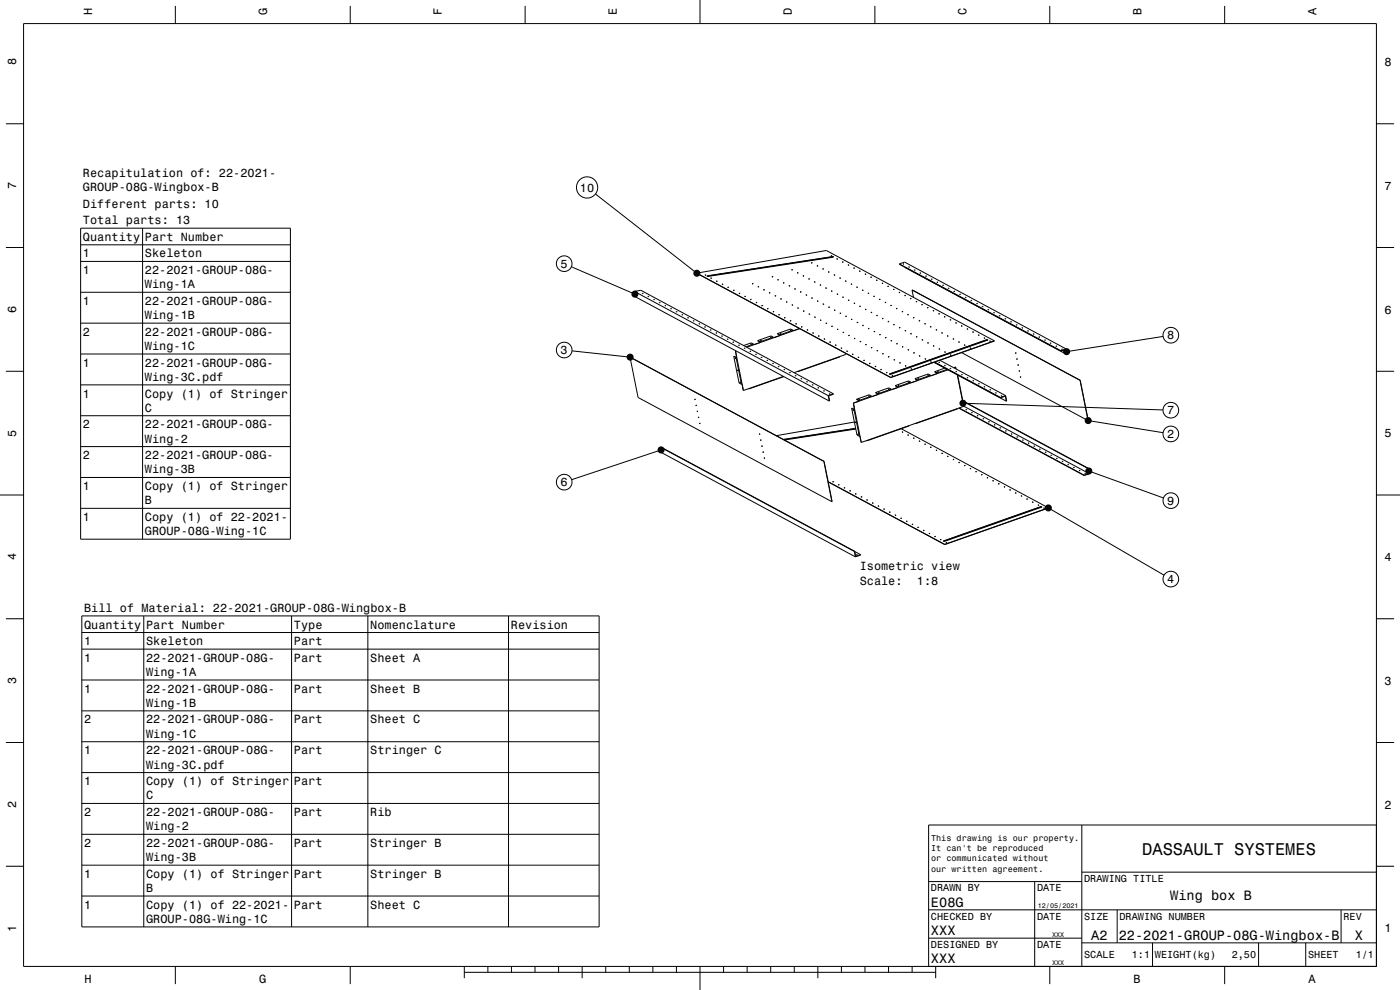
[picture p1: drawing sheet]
<svg xmlns="http://www.w3.org/2000/svg" width="594mm" height="420mm" viewBox="0 0 594 420" stroke-linecap="round" stroke-linejoin="round" font-family="sans-serif">
<g fill="none" stroke="#000" stroke-width=".42">
<path d="M10 10h574v400h-574zM74.4 2.5v7.5M148.6 2.5v7.5M222.8 2.5v7.5M297 0v10M371.2 2.5v7.5M445.4 2.5v7.5M519.6 2.5v7.5M2.5 52.5h7.5M584 52.5h7.5M34.2 96.8h89v131.9h-89zM60.5 96.8v131.9"/>
<path d="M252.6 82.3l43.1 33.6M2.5 105h7.5M34.2 103.9h89M34.2 110.9h89M242.4 113.2l27 11.6M295.7 115.9l54.9-9.6 71.3 38.3M295.7 115.9l82.2 44.3M299.2 116.7h.3zM299.5 116.7l-.3 .1M300.1 117l53.5-8.2v.3l-53.6 8.2M300.1 117l-.1 .3M300.1 117v.1"/>
<path d="M300.1 117.1v.2M301.6 118h.3zM301.9 118l-.3 .1M304 119.3h.3zM304.3 119.3l-.3 .1M327.6 117.4h.3zM327.9 117.4l-.3 .1M329.9 118.7h.4zM330.3 118.7l-.3 .1M332.4 120h.3zM335.9 114.4h.4zM336.2 114.5h-.3"/>
<path d="M338.3 115.8l.4-.1zM338.6 115.8h-.3M340.7 117h.4zM341 117.1h-.3M343.1 118.3h.4zM343.4 118.4h-.3M344.3 111.5h.3zM344.6 111.5l-.3 .1M345.5 119.6h.4zM345.8 119.6l-.3 .1M346.7 112.8h.3zM349.1 114.1h.3z"/>
<path d="M349.4 114.1l-.3 .1M351.5 115.4h.3zM351.8 115.4l-.3 .1M352.6 108.5h.4zM352.9 108.6h-.3M353.6 108.9l-53.5 8.2M353.9 116.7l.3-.1zM354.2 116.7l-.3 .1M355 109.8h.4zM355.3 109.9h-.3M356.6 118l-.3 .1M356.6 117.9l-.4 .1"/>
<path d="M357.4 111.2l.4-.1zM357.7 111.2h-.2M358.6 119.3l.4-.1zM359 119.3h-.3M359.9 112.4h.3zM360.1 112.5h-.2M362.5 113.8h-.2M362.6 113.7l-.4 .1M364.7 115h.3zM364.9 115.1h-.2M367.1 116.3h.3zM367.4 116.3l-.3 .1"/>
<path d="M369.5 117.6h.3zM369.8 117.6l-.3 .1M371.8 118.9h.4zM372.2 118.9l-.3 .1M381.6 112l2.2-.8 68.5 36.8M381.6 112l68.5 36.8M381.6 112l71 38.4M383.1 112l.4-.1zM384.1 113.4v.1M385.5 113.3l.4-.1zM387.9 114.6l.4-.1zM390.3 115.9l.4-.1z"/>
<path d="M392.7 117.2l.4-.1zM395.1 118.5l.4-.1zM397.5 119.8l.4-.1zM584 105h7.5M34.2 124h89M34.2 137.1h89M269.2 123.6l82.2 44.2M269.2 123.6l.4 2.3 82.2 44.2M269.2 123.6l2.7-.4 81.7 43.9M272.5 124.5h.4zM274.9 125.8l.4-.1zM277.3 127.1l.4-.1z"/>
<path d="M279.7 128.4l.4-.1zM282.1 129.7l.4-.1zM284.5 131l.4-.1zM286.9 132.3l.4-.1zM289.3 133.6l.4-.1zM291.7 134.9l.4-.1zM294.1 136.2l.4-.1zM296.5 137.4h.4zM298.9 138.7h.4zM306.4 120.6h.3zM306.7 120.6l-.3 .1M308.8 121.9l.3-.1z"/>
<path d="M309.1 121.9l-.3 .1M311.2 123.2l.3-.1zM311.5 123.2l-.3 .1M313.6 124.4h.3zM313.9 124.5h-.3M316 125.7h.3zM316.3 125.8h-.3M318.4 127h.3zM318.7 127.1h-.3M319.2 120.3h.3zM320.8 128.3h.3zM321.1 128.4h-.3"/>
<path d="M321.6 121.6h.4zM321.9 121.7h-.3M323.5 129.7h-.3M323.5 129.6l-.3 .1M324 122.9h.4zM324.3 123h-.3M325.6 131l.4-.1zM325.9 131h-.3M326.4 124.2h.4zM326.7 124.2l-.3 .1M328 132.2h.4zM328.8 125.5h.4z"/>
<path d="M329.1 125.5l-.3 .1M330.4 133.5h.4zM330.7 133.5l-.3 .1M331.2 126.9l.4-.1zM331.5 126.8l-.3 .1M332.7 120l-.3 .1M332.8 134.8h.4zM333.1 134.8l-.3 .1M333.6 128.1h.4zM333.9 128.1l-.3 .1M334.8 121.3l.3-.1zM335.1 121.3l-.3 .1"/>
<path d="M335.2 136.1h.4zM335.5 136.1l-.3 .1M336 129.4h.4zM336.3 129.4l-.3 .1M337.2 122.5h.3zM337.5 122.6l-.3 .1M337.9 137.4l-.3 .1M338 137.4h-.4M338.4 130.7h.4zM338.7 130.7l-.3 .1M339.2 139.4l-2.6 1-.1-.3M339.3 139.4l-22.4 7.9"/>
<path d="M339.5 123.9l.4-.1zM339.9 123.9h-.3M340 138.7l.4-.1zM340.3 138.7l-.3 .1M341.1 132l-.3 .1M341.2 131.9l-.4 .1M342 125.1h.3zM342.3 125.2h-.3M342.4 139.9h.4zM342.7 140l-.3 .1M343.2 133.3l.4-.1zM343.5 133.3l-.3 .1"/>
<path d="M344.4 126.4h.3zM344.7 126.5h-.3M345.7 134.5h.3zM345.9 134.6h-.2M346.8 127.7h.3zM347.1 127.8h-.3M347.9 120.9h.4zM348.1 135.8h.3zM348.2 120.9l-.3 .1M348.3 135.9h-.2M349.2 129h.3zM349.5 129.1h-.3"/>
<path d="M350.3 122.3l.4-.1zM350.5 137.1h.3zM350.6 122.2l-.2 .1M350.7 137.2h-.2M351.5 130.4l.4-.1zM351.9 130.3l-.3 .1M352.8 123.5h.3zM352.8 138.5l.4-.1zM353 123.5l-.2 .1M353.1 138.5h-.2M353.9 131.7l.4-.1zM354.3 131.6l-.3 .1"/>
<path d="M355.2 124.8h.3zM355.2 139.8l.4-.1zM355.4 124.8l-.2 .1M355.6 139.8h-.3M356.4 132.9h.3zM356.7 132.9l-.3 .1M357.6 126.1h.3zM357.8 126.1l-.2 .1M358.8 134.2h.3zM359.1 134.2l-.3 .1M360 127.4l.3-.1zM360.2 127.4l-.2 .1"/>
<path d="M361 120.6l.4-.1zM361.2 135.5h.3zM362.4 128.6h.3zM362.7 128.7h-.3M363.5 121.8h.3zM363.6 136.8h.4zM363.8 121.9h-.3M363.9 136.8l-.3 .1M364.8 129.9h.3zM365.1 130h-.3M365.9 123.1h.3zM366 138.1l.4-.1z"/>
<path d="M366.2 123.2h-.3M366.3 138.1l-.3 .1M367.2 131.2h.3zM367.5 131.3h-.3M368.4 139.3h.4zM368.6 124.5h-.3M368.6 124.4l-.3 .1M368.7 139.4h-.3M369.6 132.5h.3zM369.9 132.6h-.3M370.7 125.7h.4zM371 125.7l-.3 .1"/>
<path d="M372 133.8h.3zM372.3 133.9h-.3M373.1 127h.4zM373.4 127l-.3 .1M374.3 120.2h.3zM374.4 135.1h.3zM374.6 120.2l-.3 .1M374.7 135.2h-.3M375.5 128.3h.4zM375.8 128.3l-.3 .1M376.7 121.5h.3zM377 121.5l-.3 .1"/>
<path d="M377.1 136.4l-.3 .1M377.1 136.4l-.4 .1M377.9 129.6h.4zM378.2 129.6l-.3 .1M379.1 122.8l.3-.1zM379.2 137.7h.3zM379.4 122.8l-.3 .1M379.5 137.7l-.3 .1M380.3 130.9h.4zM380.6 130.9l-.3 .1M381.4 124.1l.4-.1zM381.6 139h.3z"/>
<path d="M381.9 139l-.3 .1M383 132.2l-.3 .1M383.1 132.2h-.4M383.9 125.3h.3zM384.2 125.4h-.3M385.1 133.5l.4-.1zM385.4 133.5l-.3 .1M386.3 126.6h.3zM386.6 126.7h-.3M387 123l71.3 38.3M387 123l.6 3.2M387 123l71.2 38.4"/>
<path d="M387.5 134.7h.4zM387.8 134.8h-.3M388.7 127.9h.3zM389 128h-.3M389.9 136h.4zM390.2 136.1h-.3M391.1 129.2h.3zM391.4 129.3h-.3M392.4 137.3h.3zM392.6 137.4h-.2M393.5 130.5h.3zM393.8 130.6h-.3"/>
<path d="M394.8 138.6h.3zM395 138.7h-.2M395.9 131.8h.3zM396.2 131.8l-.3 .1M397.4 140h-.2M397.5 139.9l-.4 .1M398.3 133.1h.3zM398.6 133.1l-.3 .1M399.9 121.1l.4-.1zM400.7 134.4h.3zM401 134.4l-.3 .1M402.3 122.4l.4-.1z"/>
<path d="M403.1 135.7h.3zM403.4 135.7l-.3 .1M404.7 123.6h.4zM405.5 137h.3zM405.8 137l-.3 .1M407.1 124.9h.4zM407.9 138.3h.3zM408.2 138.3l-.3 .1M409.5 126.2l.4-.1zM410.3 139.6l.4-.1zM410.6 139.6l-.3 .1M411.9 127.5l.4-.1z"/>
<path d="M414.3 128.8l.4-.1zM416.8 130.1l.3-.1zM419.2 131.4l.3-.1zM421.6 132.7l.4-.1zM424 134l.4-.1zM426.4 135.3l.4-.1zM428.8 136.6l.4-.1zM431.2 137.9l.4-.1zM433.6 139.1h.4zM2.5 157.5h7.5M34.2 150.2h89M242.7 148.9l24.6 2.6"/>
<path d="M267.3 151.5l3.4 17.1 82.3 44.2M267.3 151.5l82.3 44.2M301.4 140h.3zM303.8 141.3l.3-.1zM306.2 142.6l.3-.1zM308.6 143.9l.4-.1zM311 145.2l.4-.1zM311.3 151.2l1 .5M311.3 151.2l2.3 11.3 1 .5M311.3 151.2l1.3 .5M311.9 152l.2 .3M312 151.9v.1"/>
<path d="M312 152l.1 .2M312 152h-.1M312 149h.1M312 149l.6 2.7M312.1 149l3.3 16.7M312.3 151.7l2.3 11.3M312.3 148.9l-.3 .1M312.6 151.7h.1M312.6 151.7h-.3M312.9 157.1l.2 .2M313 157h.1M313 157l.1 .3"/>
<path d="M313 157l-.1 .1M313.4 146.5l.4-.1zM315.8 147.8l.4-.1zM318.2 149.1l.4-.1zM318.8 146h-.2M318.9 145.9l-.4 .1M319.7 146l.2 .3M319.7 146l-1-.5-3.2 1.1M319.7 146l-3.2 1.1M320.6 150.4l.4-.1zM321.5 144.5l1.1 .8-.1-.3M321.5 144.5l1 .5"/>
<path d="M322.7 144.5h.4zM322.9 144.5l-.2 .1M323 151.7l.4-.1zM323 144.5h-.1M325.4 153l.4-.1zM326.9 143h.3zM327.2 143l-.3 .1M327.8 154.2h.4zM328.1 143.1l-5.6 1.9M328.1 143.1l-1-.6-5.6 2M329.8 141.5l1.1 .8M329.8 141.5l1 .6"/>
<path d="M330.2 155.5h.4zM330.8 142.1l.2 .2M330.9 142.3l-2.7 1-.1-.2M330.9 142.3h.1M331 141.5h.4zM331.4 141.6h-.3M332.4 159.7l-17 6M332.6 159.8l-14.8 5.2M332.6 156.8h.4zM335 158.1l.4-.1zM335.2 140.1l.4-.1zM335.6 140.1l-.3 .1"/>
<path d="M336.5 140.1l-5.7 2M336.5 140.1l-1-.5-5.7 1.9M337.4 159.4l.4-.1zM338.3 157.6l.1 .1M338.4 157.6h.1M338.4 157.7h.1M338.5 157.6h-.1M338.5 157.5v.2M338.5 157.5l-1.6 .6M344.8 141.2h.4zM345.1 141.3h-.3M347.3 142.5h.3z"/>
<path d="M347.5 142.6h-.3M349.6 143.9l.4-.1zM349.9 143.9h-.2M352.1 145.1h.3zM352.3 145.2h-.2M354.5 146.4h.3zM354.7 146.5h-.2M356.4 151.2l-17.9 6.5M356.4 151.2l-17.9 6.3M356.9 147.7h.3zM357.1 147.7l-.2 .1M357.7 141h.3z"/>
<path d="M358 141l-.3 .1M358.7 149.9l.1 .5-2.4 .8M359.2 149.1l.4-.1zM359.6 149l-.3 .1M360.1 142.3h.3zM360.4 142.3l-.3 .1M361.7 150.3h.3zM362 150.3l-.3 .1M362.5 143.6h.3zM362.8 143.6l-.3 .1M364.4 151.6l-.3 .1M364.4 151.6h-.4"/>
<path d="M364.8 144.9h.4zM365.2 144.9l-.3 .1M366.5 152.9h.3zM366.8 152.9l-.3 .1M367.3 146.2h.3zM367.6 146.2l-.3 .1M368.9 154.2l.3-.1zM369.2 154.2l-.3 .1M369.7 147.5l.3-.1zM370 147.5l-.3 .1M370.8 140.6h.4zM371.1 140.7h-.3"/>
<path d="M371.3 155.5l.3-.1zM371.6 155.5l-.3 .1M372.1 148.8l.3-.1zM372.4 148.8l-.3 .1M373.2 141.9h.4zM373.5 142h-.3M373.7 156.7h.3zM374 156.8h-.3M374.5 150h.3zM374.8 150.1h-.3M375.6 143.3l.4-.1zM375.9 143.3h-.3"/>
<path d="M376.1 158h.3zM376.4 158.1h-.3M376.9 151.3h.3zM377.2 151.4h-.3M377.3 158.7l41.5-14.7 .4 .2-41.5 14.7zM378 144.5h.4zM378.3 144.6h-.3M378.5 159.3h.3zM378.8 159.4h-.3M379.3 152.6h.3zM379.6 152.7h-.3M380.4 145.8h.4z"/>
<path d="M380.7 145.9h-.3M381.7 153.9h.3zM382 154h-.3M382.8 147.1h.4zM383.1 147.1l-.3 .1M384 140.3h.3zM384.1 155.2h.3zM384.3 140.3l-.3 .1M384.4 155.3h-.3M385.3 148.4h.3zM385.5 148.4l-.2 .1M386.4 141.6h.3z"/>
<path d="M386.5 156.5h.3zM386.7 141.6l-.3 .1M386.8 156.5l-.3 .1M387.7 149.7h.3zM387.9 149.7l-.2 .1M388.8 142.9h.3zM389.1 142.9l-.3 .1M390.1 151h.3zM390.3 151l-.2 .1M391.5 144.2l-.3 .1M391.5 144.1l-.4 .1M392.5 152.3h.3z"/>
<path d="M392.7 152.3l-.2 .1M393.6 159.2l.4-.1zM393.6 145.4h.3zM393.9 145.5h-.3M393.9 159.2h-.3M394.5 152.7l.2 .2M394.6 152.7l.2 .1M394.7 152.6l.3 .2M394.8 159.2l.2 .3M394.8 159.2l-5.6 2M394.8 159.2l-1-.5-5.6 1.9M394.9 153.6l.3-.1z"/>
<path d="M395.1 153.6l-.2 .1M396 146.7h.3zM396 152.4h.1M396.1 152.4h-.1M396.3 153.7l30.7 16.5M396.4 153.7l28.1 15.1M396.6 153.6l27.9 15M396.6 157.7v.1M396.6 157.7l1 .5M396.6 157.8l1.1 .7M396.9 151.9l.3 .1M397.6 158.2l.1 .3"/>
<path d="M397.7 158.5h.1M397.7 158.5l-2.7 .9M397.8 157.7h.3zM398.1 157.7l-.3 .1M398.3 153.8l.4-.1zM398.4 148h.3zM398.7 148.1h-.3M398.8 152.8l27.9 15M399.6 141.2h.3zM399.8 141.3h-.2M400.7 155.1l.4-.1zM400.8 149.3h.3z"/>
<path d="M400.9 156.2l-4.3 1.5M401.1 149.4h-.3M401.9 156.7l-4.3 1.5M402 142.5h.3zM402.2 156.9l-40.1 14.1M402.3 142.5l-.3 .1M403.1 156.4l.4-.1zM403.2 150.6h.3zM403.5 150.7h-.3M404.4 143.8h.3zM404.7 143.8l-.3 .1M405.5 155.7h.1"/>
<path d="M405.5 155.7l-.9 .3M405.5 155.7l.2 .9M405.5 157.7l.4-.1zM406.1 148.6l.3 .2M406.2 159l2.1 10.7M406.3 159.1l2 10.6M406.8 145.1h.3zM407.1 145.1l-.3 .1M407.9 159l.4-.1zM408 149.6l53.7 28.8M409.2 146.4h.3zM409.5 146.4l-.3 .1"/>
<path d="M411.6 147.7h.3zM411.9 147.7l-.3 .1M412.7 140.8h.4zM413 140.9h-.3M415.1 142.1h.4zM415.4 142.2h-.3M417.5 143.5l.4-.1zM417.8 143.5h-.3M418.8 144l.1 .1M418.9 144.1l-41.5 14.6M418.9 144.1l.2 .2M419.9 144.7h.4z"/>
<path d="M420.2 144.8h-.3M421.9 144.6l-44 15.6M430.9 149.6l.1 .4zM431 149.6l.1 .3M431.4 152.1l.1 .4zM431.5 152.2l.1 .3M431.9 154.7l.2 .4zM432 154.7l.1 .3M432.4 157.2l.2 .4zM432.5 157.3l.1 .2M432.9 159.8l.2 .3zM433 159.8l.1 .3"/>
<path d="M436 140.4h.4zM438.4 141.7h.4zM440.8 143l.4-.1zM443.2 144.3l.4-.1zM445.6 145.6l.4-.1zM448 146.9l.4-.1zM450.1 148.8l2.1-.5 .4 2.1M450.4 148.2l.4-.1zM452.3 148l-2.2 .8M452.3 148l.3 2.4M493.5 142.7l-40.9 6.5M584 157.5h7.5"/>
<path d="M34.2 163.3h89M34.2 176.4h89M294.8 169.2l.1 .4zM294.9 169.3l.1 .3M295.3 171.8l.1 .4zM295.4 171.8l.1 .3M295.8 174.5l.1 .2M295.8 174.3l.1 .4M295.8 174.3v.2M295.9 174.4h.1M295.9 174.4l.1 .3M296.3 176.9l.2 .4"/>
<path d="M296.4 176.9l.1 .3M296.8 179.4l.2 .4zM296.9 179.5l.1 .2M314 162l.1 .4zM314 162l.1 .3M314.8 163l.6 2.7M314.9 163h-.3M317.7 164.9l.1 .1M317.8 164.9h.1M317.9 164.8l-.1 .2M339.8 160.7l.4-.1zM342.2 162l.4-.1z"/>
<path d="M344.6 163.3l.4-.1zM347 164.6l.4-.1zM349.4 165.9l.4-.1zM351.4 167.8l.4 2.3M351.8 167.2l.4-.1zM353.6 167.1l-2.2 .7M353.6 167.1l-2 .9 .2 2.1M361.3 173.2l1.3 .5h-.3M361.3 173.2l1 .5M361.3 173.2l2.3 11.3 1 .6M361.9 173.9l.2 .4zM362 173.9v.1"/>
<path d="M362 174l.1 .2M362 174h-.1M362.1 171h.1M362.1 171l3.3 16.7M362.3 173.7l2.3 11.4M362.5 179l-33.1 5.8M362.9 179l.2 .4-.2-.3M362.9 179v.1M363 179v.1M363 179.1l.1 .2M363 179.1h-.1M363.4 169.4l1.1 .7"/>
<path d="M363.4 169.4l1 .5M364.4 169.4h.3zM364.4 169.9l.2 .3M364.5 170.1l.1 .1M364.7 169.5l-.3 .1M368.5 168h.4zM368.9 168l-.3 .1M369.8 168l.1 .3M369.8 168l-1-.5-5.4 1.9M369.8 168l-5.4 1.9M371.5 166.5l1.1 .8M371.5 166.5l1 .6"/>
<path d="M372.5 167.1l.1 .2M372.6 167.3l-2.7 1M372.6 167.3h.1M372.7 166.5h.4zM373 166.5l-.3 .1M376.9 165.1l.3-.1zM377.2 165.1h-.3M378.1 165.1l.1 .2M378.1 165.1l-5.6 2M378.1 165.1l-1-.6-5.6 2M379.9 163.6v.1M379.9 163.6l1.1 .8"/>
<path d="M381 164.4l-2.8 .9M381.2 163.5l-.2 .1 .4-.1M381.2 163.5h.2M381.3 163.6l-.2 .1M381.4 163.6h-.1M385.6 162.1l-.3 .1M385.6 162.1l-.4 .1M386.5 162.1l-5.6 2 .1 .3M386.5 162.1l-1-.5-5.6 2M388.2 160.6l1.1 .8M388.2 160.6l1 .6M388.3 179.6l.1 .1"/>
<path d="M388.4 179.7h.1M388.5 179.6h-.1M388.5 179.6v.1M388.5 179.6l-23.1 8.1M389.2 161.2l.1 .2M389.3 161.4l-2.7 1-.1-.3M389.4 160.6h.4zM389.7 160.7h-.2M406.4 173.3l-17.9 6.4M406.4 173.3l-17.9 6.3M406.8 173.1l53.2 28.7M406.9 173.1l53.1 28.5"/>
<path d="M408.3 169.7l.5 2.7-2.4 .9M408.3 170l53.4 28.7M408.4 170.1l53.2 28.6M408.6 171.1l84.9 2.8M408.8 172.3l53.2 28.6M409.8 173.8h.4zM410.3 160.3l.4-.1zM412.2 175.1l.4-.1zM412.7 161.5h.4zM414.6 176.4l.4-.1zM415.1 162.8h.4zM417 177.6h.4z"/>
<path d="M417.5 164.1h.4zM419.5 178.9h.3zM419.9 165.4l.4-.1zM422.3 166.7l.4-.1zM424.5 168.6v.2M424.5 168.8l2-.7 .5 2.1M424.7 168l.4-.1zM426.7 167.8l-2.2 .8M426.7 167.8l.3 2.4M458.2 161.4l3.5 17M458.3 161.3l-.1 .1M458.3 161.3l3.4 17.1"/>
<path d="M461.7 178.4l31.8 5.2M461.7 178.4h.1M34.2 189.5h89M280.3 189.7l.4 2.3 82.2 44.2M280.3 189.7l82.2 44.2M280.3 189.7l82.4 44.2M280.5 190.9l-38 12.6M322.2 184.1l.2 .3M322.2 184l.2 .4M322.2 184v.1M322.3 184v.1M322.3 184.1l.1 .2"/>
<path d="M322.7 186.5l.2 .4M322.8 186.6l.1 .2M323.2 189.1l.2 .4zM323.3 189.1l.1 .3M323.3 189.3h.1M323.7 191.6l.2 .4zM323.8 191.7l.1 .2M324.2 194.2l.2 .3M324.3 194.2l.1 .3M349.6 195.7l3.4 17.1M363 181.7l-30.6 4.7M363.1 181.8l-30.6 4.7"/>
<path d="M363.1 182l-30.3 4.7M364 184.1l.1 .3zM364 184.1l.1 .3M364.9 185l.5 2.7M364.9 185l-.3 .1M367.7 186.9l.1 .1M367.8 186.9h.1M367.8 187h.1M367.9 186.8v.2M382.4 181.9l62.4 33.5M382.8 183.3h.3zM383.1 183.3l-.3 .1"/>
<path d="M385.5 184.6l-.3 .1M385.5 184.6h-.4M385.8 180.5l-17.9 6.5M387.5 185.9l.4-.1zM387.9 185.9l-.3 .1M390 187.1h.3zM390.3 187.2h-.3M392.4 188.4h.3zM392.7 188.5h-.3M394.8 189.7h.3zM395.1 189.8h-.3M397.2 191h.3z"/>
<path d="M397.5 191.1h-.3M399.9 192.4h-.3M399.9 192.3l-.4 .1M402 193.6h.3zM402.3 193.7h-.3M404.4 194.9h.3zM404.7 194.9l-.3 .1M406.8 196.2h.3zM407.1 196.2l-.3 .1M409.2 197.5h.3zM409.5 197.5l-.3 .1M411.5 198.8h.4z"/>
<path d="M411.9 198.8l-.3 .1M421.9 180.2h.3zM424.3 181.5h.3zM426.7 182.8h.3zM429.1 184.1h.3zM431.5 185.4h.3zM433.9 186.7h.3zM436.3 188h.3zM438.7 189.3h.3zM441.1 190.6l.3-.1zM443.5 191.9l.3-.1zM445.8 193.2l.4-.1z"/>
<path d="M448.3 194.4h.3zM450.7 195.7h.3zM453.1 197h.3zM455.4 198.4l.4-.1zM457.9 199.6h.3zM461.6 198.7l.4 2.2M461.7 198.7l.5 2.3-2.2 .8M461.7 198.7h-.1M462 199.8l31.6 11.5M0 210h10M34.2 202.6h89M34.2 215.7h89"/>
<path d="M351.1 203v.1M351.4 204.4l49.4 26.6M353.3 204.3h.4zM353.6 204.4h-.3M355.8 205.6h.3zM356 205.7h-.3M358.2 206.9h.3zM358.4 207h-.2M360.8 208.3h-.2M360.9 208.2l-.4 .1M363 209.5h.3zM363.2 209.6h-.2"/>
<path d="M365.3 210.9l.4-.1zM367.8 212.1h.3zM368 212.1l-.2 .1M370.2 213.4h.3zM370.5 213.4l-.3 .1M372.6 214.7h.3zM372.9 214.7l-.3 .1M375.3 216l-.3 .1M375.3 216h-.4M377.4 217.3h.3zM377.7 217.3l-.3 .1M379.8 218.5h.3z"/>
<path d="M382.2 219.8h.3zM382.5 219.9h-.3M414 200.1h.3zM414.3 200.1l-.3 .1M416.4 201.4l.3-.1zM416.7 201.4l-.3 .1M418.8 202.6h.3zM421.2 203.9h.4zM421.5 204h-.3M423.6 205.2h.4zM423.9 205.3h-.3M426 206.6l.4-.1z"/>
<path d="M426.3 206.6h-.3M428.4 207.8h.4zM428.7 207.9h-.3M430.8 209.1h.4zM431.1 209.2h-.3M433.2 210.4h.4zM433.5 210.4l-.3 .1M435.6 211.8l.4-.1zM435.9 211.7l-.3 .1M438 213h.4zM438.3 213l-.3 .1M440.5 214.3h.3z"/>
<path d="M440.7 214.3l-.3 .1M441.8 214.9v.1M441.8 215l-41.5 14.6M441.8 215l.2 .1M442.9 215.6h.3zM443.1 215.6l-.3 .1M444.8 215.4l-44 15.6M444.8 215.5l49.1 28.5M460 201.6v.2M460.3 200.9h.3zM462 200.9l-2 .7M584 210h10"/>
<path d="M362.5 233.9l.4 2.3M362.7 233.9h-.2M362.7 233.9l.4 2.1 2-.7M362.7 234l2.4 1.3M363.4 235.3h.3zM365.1 235.3l-2.2 .9M384.6 221.1h.3zM384.9 221.2h-.3M387.3 222.5h-.3M387.3 222.4l-.4 .1M389.3 223.8l.4-.1zM389.7 223.8h-.3"/>
<path d="M391.8 225h.3zM392.1 225.1h-.3M394.2 226.3h.3zM394.5 226.3l-.3 .1M396.6 227.6h.3zM396.9 227.6l-.3 .1M399 228.9h.3zM399.3 228.9l-.3 .1M400.2 229.5l41.6-14.6 .3 .2-41.5 14.6zM401.7 230.2l-.3 .1M401.7 230.2h-.4M2.5 262.5h7.5"/>
<path d="M34.7 261.3h219.5v131.9h-219.5zM34.7 268.3h219.5M34.7 275.4h219.5M61 261.3v131.9M123.7 261.3v131.9M156.1 261.3v131.9M215.8 261.3v131.9M584 262.5h7.5M34.7 288.5h219.5M2.5 315h7.5M34.7 301.6h219.5M34.7 314.7h219.5"/>
<path d="M584 315h7.5M34.7 327.8h219.5M34.7 340.9h219.5M34.7 354h219.5M459 350v60M584 350h-190v60M2.5 367.5h7.5M34.7 367h219.5M394 374h65M439 374v36M459 370h125M584 367.5h7.5"/>
<path d="M34.7 380.1h219.5M394 398h65M394 386h190M474 386v14M569 386v14M74.4 410v7.5M148.6 410v7.5M197 412.5h200M197 410v5M207 410v2.5M217 410v2.5M227 410v2.5"/>
<path d="M237 410v2.5M247 410v5M257 410v2.5M267 410v2.5M277 410v2.5M287 410v2.5M297 410v10M307 410v2.5M317 410v2.5M327 410v2.5M337 410v2.5M347 410v5"/>
<path d="M357 410v2.5M367 410v2.5M377 410v2.5M387 410v2.5M397 410v5M445.4 410v7.5M459 400h125M489 400v10M519.6 410v7.5M534 400v10M554 400v10"/>
<circle cx="249.1" cy="79.5" r="4.5"/>
<circle cx="239.4" cy="111.9" r="3.3"/>
<circle cx="239.4" cy="148.5" r="3.3"/>
<circle cx="496.8" cy="142.2" r="3.3"/>
<circle cx="496.8" cy="174" r="3.3"/>
<circle cx="496.8" cy="184.1" r="3.3"/>
<circle cx="239.4" cy="204.6" r="3.3"/>
<circle cx="496.8" cy="212.4" r="3.3"/>
<circle cx="496.8" cy="245.7" r="3.3"/>
</g>
<g fill="#000">
<circle cx="295.7" cy="115.9" r="1.5"/>
<circle cx="269.4" cy="124.8" r="1.5"/>
<circle cx="267.4" cy="151.5" r="1.5"/>
<circle cx="452.6" cy="149.2" r="1.5"/>
<circle cx="408.6" cy="171.1" r="1.5"/>
<circle cx="461.7" cy="178.4" r="1.5"/>
<circle cx="280.5" cy="190.9" r="1.5"/>
<circle cx="462" cy="199.8" r="1.5"/>
<circle cx="444.8" cy="215.5" r="1.5"/>
</g>
<text font-size="7.2" x="484.6" y="362.6">DASSAULT SYSTEMES</text>
<g font-size="5.8">
<text x="496.5" y="381.6">Wing box B</text>
<text x="395" y="384.6">E08G</text>
<text x="395" y="396.6">XXX</text>
<text x="463" y="398.6">A2</text>
<text x="474.7" y="398.6">22-2021-GROUP-08G-Wingbox-B</text>
<text x="574.8" y="398.6">X</text>
<text x="395" y="408.6">XXX</text>
</g>
<g font-size="5">
<text x="39.1" y="6.5" transform="rotate(-90 39.1 6.5)">H</text>
<text x="113.3" y="6.5" transform="rotate(-90 113.3 6.5)">G</text>
<text x="187.5" y="6.5" transform="rotate(-90 187.5 6.5)">F</text>
<text x="261.7" y="6.5" transform="rotate(-90 261.7 6.5)">E</text>
<text x="335.9" y="6.5" transform="rotate(-90 335.9 6.5)">D</text>
<text x="410.1" y="6.5" transform="rotate(-90 410.1 6.5)">C</text>
<text x="484.3" y="6.5" transform="rotate(-90 484.3 6.5)">B</text>
<text x="558.5" y="6.5" transform="rotate(-90 558.5 6.5)">A</text>
<text x="6.8" y="27.8" transform="rotate(-90 6.8 27.8)">8</text>
<text x="587.5" y="28.1">8</text>
<text x="35.2" y="75">Recapitulation of: 22-2021-</text>
<text x="6.8" y="80.3" transform="rotate(-90 6.8 80.3)">7</text>
<text x="35.2" y="81">GROUP-08G-Wingbox-B</text>
<text x="246.1" y="81.3">10</text>
<text x="587.5" y="80.6">7</text>
<text x="35.2" y="88.1">Different parts: 10</text>
<text x="35.2" y="95.1">Total parts: 13</text>
<text x="35.2" y="102.2">Quantity</text>
<text x="61.5" y="102.2">Part Number</text>
<text x="35.2" y="109.2">1</text>
<text x="61.5" y="109.2">Skeleton</text>
<text x="237.9" y="113.6">5</text>
<text x="35.2" y="116.3">1</text>
<text x="61.5" y="116.3">22-2021-GROUP-08G-</text>
<text x="61.5" y="122.3">Wing-1A</text>
<text x="35.2" y="129.4">1</text>
<text x="61.5" y="129.4">22-2021-GROUP-08G-</text>
<text x="6.8" y="132.8" transform="rotate(-90 6.8 132.8)">6</text>
<text x="61.5" y="135.4">Wing-1B</text>
<text x="587.5" y="133.1">6</text>
<text x="35.2" y="142.4">2</text>
<text x="61.5" y="142.4">22-2021-GROUP-08G-</text>
<text x="495.3" y="144">8</text>
<text x="61.5" y="148.5">Wing-1C</text>
<text x="35.2" y="155.5">1</text>
<text x="61.5" y="155.5">22-2021-GROUP-08G-</text>
<text x="237.9" y="150.2">3</text>
<text x="61.5" y="161.6">Wing-3C.pdf</text>
<text x="35.2" y="168.6">1</text>
<text x="61.5" y="168.6">Copy (1) of Stringer</text>
<text x="61.5" y="174.7">C</text>
<text x="495.3" y="175.8">7</text>
<text x="6.8" y="185.3" transform="rotate(-90 6.8 185.3)">5</text>
<text x="35.2" y="181.7">2</text>
<text x="61.5" y="181.7">22-2021-GROUP-08G-</text>
<text x="495.3" y="185.8">2</text>
<text x="587.5" y="185.6">5</text>
<text x="61.5" y="187.8">Wing-2</text>
<text x="35.2" y="194.8">2</text>
<text x="61.5" y="194.8">22-2021-GROUP-08G-</text>
<text x="61.5" y="200.9">Wing-3B</text>
<text x="35.2" y="207.9">1</text>
<text x="61.5" y="207.9">Copy (1) of Stringer</text>
<text x="237.9" y="206.3">6</text>
<text x="61.5" y="214">B</text>
<text x="495.3" y="214.1">9</text>
<text x="35.2" y="221">1</text>
<text x="61.5" y="221">Copy (1) of 22-2021-</text>
<text x="61.5" y="227.1">GROUP-08G-Wing-1C</text>
<text x="6.8" y="237.8" transform="rotate(-90 6.8 237.8)">4</text>
<text x="587.5" y="238.1">4</text>
<text x="364.8" y="242">Isometric view</text>
<text x="364.8" y="248">Scale:</text>
<text x="389" y="248">1:8</text>
<text x="495.3" y="247.4">4</text>
<text x="35.7" y="259.6">Bill of Material: 22-2021-GROUP-08G-Wingbox-B</text>
<text x="35.7" y="266.7">Quantity</text>
<text x="62" y="266.7">Part Number</text>
<text x="124.7" y="266.7">Type</text>
<text x="157.1" y="266.7">Nomenclature</text>
<text x="216.8" y="266.7">Revision</text>
<text x="35.7" y="273.7">1</text>
<text x="62" y="273.7">Skeleton</text>
<text x="124.7" y="273.7">Part</text>
<text x="35.7" y="280.7">1</text>
<text x="62" y="280.7">22-2021-GROUP-08G-</text>
<text x="124.7" y="280.7">Part</text>
<text x="157.1" y="280.7">Sheet A</text>
<text x="62" y="286.8">Wing-1A</text>
<text x="6.8" y="290.3" transform="rotate(-90 6.8 290.3)">3</text>
<text x="35.7" y="293.8">1</text>
<text x="62" y="293.8">22-2021-GROUP-08G-</text>
<text x="124.7" y="293.8">Part</text>
<text x="157.1" y="293.8">Sheet B</text>
<text x="587.5" y="290.6">3</text>
<text x="62" y="299.9">Wing-1B</text>
<text x="35.7" y="306.9">2</text>
<text x="62" y="306.9">22-2021-GROUP-08G-</text>
<text x="124.7" y="306.9">Part</text>
<text x="157.1" y="306.9">Sheet C</text>
<text x="62" y="313">Wing-1C</text>
<text x="35.7" y="320">1</text>
<text x="62" y="320">22-2021-GROUP-08G-</text>
<text x="124.7" y="320">Part</text>
<text x="157.1" y="320">Stringer C</text>
<text x="62" y="326.1">Wing-3C.pdf</text>
<text x="35.7" y="333.1">1</text>
<text x="62" y="333.1">Copy (1) of Stringer</text>
<text x="124.7" y="333.1">Part</text>
<text x="62" y="339.2">C</text>
<text x="6.8" y="342.8" transform="rotate(-90 6.8 342.8)">2</text>
<text x="35.7" y="346.2">2</text>
<text x="62" y="346.2">22-2021-GROUP-08G-</text>
<text x="124.7" y="346.2">Part</text>
<text x="157.1" y="346.2">Rib</text>
<text x="587.5" y="343.1">2</text>
<text x="62" y="352.3">Wing-2</text>
<text x="35.7" y="359.3">2</text>
<text x="62" y="359.3">22-2021-GROUP-08G-</text>
<text x="124.7" y="359.3">Part</text>
<text x="157.1" y="359.3">Stringer B</text>
<text x="62" y="365.4">Wing-3B</text>
<text x="35.7" y="372.4">1</text>
<text x="62" y="372.4">Copy (1) of Stringer</text>
<text x="124.7" y="372.4">Part</text>
<text x="157.1" y="372.4">Stringer B</text>
<text x="62" y="378.4">B</text>
<text x="35.7" y="385.5">1</text>
<text x="62" y="385.5">Copy (1) of 22-2021-</text>
<text x="124.7" y="385.5">Part</text>
<text x="157.1" y="385.5">Sheet C</text>
<text x="6.8" y="395.3" transform="rotate(-90 6.8 395.3)">1</text>
<text x="62" y="391.5">GROUP-08G-Wing-1C</text>
<text x="587.5" y="395.6">1</text>
<text x="35.8" y="416.8">H</text>
<text x="110" y="416.8">G</text>
<text x="481" y="416.8">B</text>
<text x="555.2" y="416.8">A</text>
</g>
<g font-size="4.3">
<text x="460" y="374.2">DRAWING TITLE</text>
<text x="395" y="378.2">DRAWN BY</text>
<text x="440" y="378.2">DATE</text>
<text x="395" y="390.2">CHECKED BY</text>
<text x="440" y="390.2">DATE</text>
<text x="460" y="390.2">SIZE</text>
<text x="475" y="390.2">DRAWING NUMBER</text>
<text x="570" y="390.2">REV</text>
<text x="395" y="402.2">DESIGNED BY</text>
<text x="440" y="402.2">DATE</text>
<text x="460" y="406.6">SCALE</text>
<text x="480.2" y="406.6">1:1</text>
<text x="490" y="406.6">WEIGHT(kg)</text>
<text x="522.6" y="406.6">2,50</text>
<text x="555" y="406.6">SHEET</text>
<text x="575.2" y="406.6">1/1</text>
</g>
<g font-size="3.6">
<text x="395.1" y="356.8">This drawing is our property.</text>
<text x="395.1" y="361.2">It can't be reproduced</text>
<text x="395.1" y="365.5">or communicated without</text>
<text x="395.1" y="369.8">our written agreement.</text>
</g>
<g font-size="2.9">
<text x="440.3" y="385.3">12/05/2021</text>
<text x="446.4" y="397.3">XXX</text>
<text x="446.4" y="409.3">XXX</text>
</g>
</svg>
